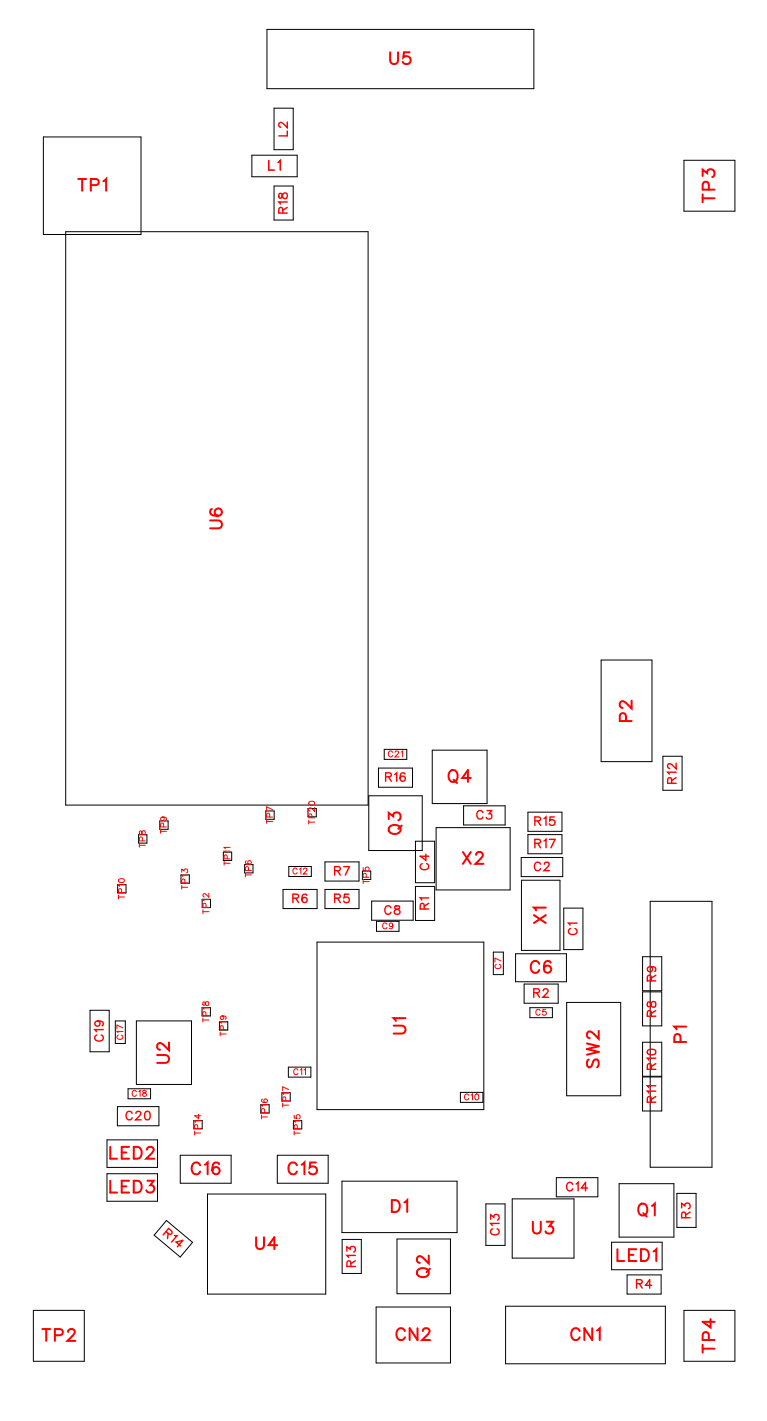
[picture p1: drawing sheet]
<svg xmlns="http://www.w3.org/2000/svg" width="46mm" height="85mm" viewBox="0 0 46 85" stroke-linecap="round" stroke-linejoin="round" font-family="sans-serif">
<g fill="none" stroke="#000" stroke-width=".06">
<path d="M2.6 8.2h5.9v5.9h-5.9zM3.9 13.9h18.2v34.4h-18.2zM15.1 9.3h2.7v1.3h-2.7zM16 1.8h16v3.5h-16zM16.4 11.2h1.2v2h-1.2zM16.4 6.5h1.2v2.5h-1.2zM41 9.6h3.1v3.1h-3.1zM36 39.6h3.1v6.1h-3.1zM7.1 53.1h.5v.5h-.5zM8.3 50.1h.5v.5h-.5zM9.6 49.3h.5v.5h-.5zM10.8 52.5h.5v.5h-.5z"/>
<path d="M12.1 54h.5v.5h-.5zM13.4 51.1h.5v.5h-.5zM14.7 51.9h.5v.5h-.5zM15.9 48.7h.5v.5h-.5zM17 53.4h2v1.1h-2zM17.3 52h1.4v.6h-1.4zM18.5 48.5h.5v.5h-.5zM19 56.5h10v10.1h-10zM19.5 51.7h2v1.2h-2zM19.5 53.4h2v1.1h-2zM21.7 52.3h.5v.5h-.5zM22.1 47.7h3.2v3.3h-3.2z"/>
<path d="M22.3 54.1h2.5v1.1h-2.5zM22.6 55.3h1.3v.6h-1.3zM22.7 46.1h2v1.1h-2zM23 45h1.4v.6h-1.4zM24.9 50.5h1.2v2.5h-1.2zM24.9 53.2h1.2v2h-1.2zM25.9 45h3.3v3.2h-3.3zM26.1 49.7h4.5v3.7h-4.5zM27.8 48.3h2.5v1.2h-2.5zM29.6 57.1h.6v1.4h-.6zM30.9 57.2h3.1v1.7h-3.1zM31.2 51.4h2.5v1.2h-2.5z"/>
<path d="M31.3 52.8h2.3v4.2h-2.3zM31.4 59h2.1v1.2h-2.1zM31.6 50.1h2.1v1.1h-2.1zM31.6 48.7h2.1v1.2h-2.1zM33.8 54.5h1.1v2.5h-1.1zM38.5 59.5h1.2v2h-1.2zM38.5 57.4h1.2v2h-1.2zM39 54.1h3.7v15.9h-3.7zM39.7 45.4h1.2v2h-1.2zM2 78.6h3.1v3.1h-3.1zM5.4 60.6h1.1v2.5h-1.1zM6.4 70.4h3v1.7h-3z"/>
<path d="M6.4 68.4h3v1.6h-3zM6.9 61.3h.6v1.3h-.6zM7 66.4h2.5v1.1h-2.5zM7.7 65.3h1.3v.6h-1.3zM8.2 61.2h3.3v3.9h-3.3zM10 73.2l1.5 1.3-.7 .9-1.6-1.3zM10.8 69.3h3.1v1.7h-3.1zM11.6 67.2h.5v.5h-.5zM12.1 60.5h.5v.5h-.5zM12.4 71.6h7.1v6h-7.1zM13.2 61.3h.5v.5h-.5zM15.6 66.3h.5v.5h-.5z"/>
<path d="M16.6 69.3h3.1v1.7h-3.1zM16.9 65.6h.5v.5h-.5zM17.3 64h1.3v.6h-1.3zM17.6 67.2h.5v.5h-.5zM20.5 70.9h6.9v3h-6.9zM20.5 74.4h1.2v2h-1.2zM22.5 78.4h4.5v3.4h-4.5zM23.8 74.3h3.2v3.3h-3.2zM27.6 65.5h1.3v.6h-1.3zM29.1 72.2h1.2v2.5h-1.2zM30.3 78.4h9.6v3.4h-9.6zM30.7 71.9h3.7v3.6h-3.7z"/>
<path d="M31.8 60.5h1.3v.6h-1.3zM33.3 70.7h2.5v1.1h-2.5zM34 60.1h3.2v5.6h-3.2zM36.7 74.5h3v1.7h-3zM37.1 71h3.3v3.2h-3.3zM37.6 76.5h2v1.1h-2zM38.5 62.5h1.2v2.1h-1.2zM38.5 64.6h1.2v2.1h-1.2zM40.6 71.6h1.1v2h-1.1zM41 78.6h3.1v3.1h-3.1z"/>
</g>
<g fill="none" stroke="#f00" stroke-width=".12">
<path d="M4.7 10.7h.5M4.9 10.7v.7M5.4 11.1h.4l.1-.3-.5-.1v.7M6.2 10.9l.2-.2v.7M23.4 3.1v.5l.2 .2 .2-.1 .1-.6M24.5 3.1h-.3v.3a.25 .25 0 0 1 .4 0 .25 .25 0 0 1-.1 .4 .25 .25 0 0 1-.4-.1M42.1 10.6v-.4l.3 .2a.24 .24 0 0 1 .4-.2 .24 .24 0 0 1-.1 .4M42.1 11.9h.7M42.1 11.7v.4M42.5 11.4v-.4l-.3-.1-.1 .5h.7M12.6 31.2h.5l.2 .2-.1 .3h-.6M12.7 30.5l-.1 .1a.35 .35 0 0 0 .3 .4 .35 .35 0 0 0 .4-.3 .22 .22 0 0 0-.2-.2 .22 .22 0 0 0-.2 .2 .22 .22 0 0 0 .2 .2"/>
<path d="M23.3 49.1v-.3l.3 .2a.24 .24 0 0 1 .4-.2 .24 .24 0 0 1-.1 .4M23.4 49.6a.35 .35 0 0 1 .4-.1 .35 .35 0 0 1 .2 .4 .33 .33 0 0 1-.5 .1 .33 .33 0 0 1-.1-.4zM24.1 49.5l-.2 .2M27 46.3v-.1a.33 .33 0 0 1 .4 .4 .33 .33 0 0 1-.4 .3l-.1-.3zM27.2 46.8l.2 .2M27.7 51.1l.5 .7M28.2 46.7h-.5l.3-.5v.7M28.2 51.1l-.5 .7M28.5 51.3l.2-.2h.1l.1 .2-.1 .2-.3 .3h.5M32 54.9l.7 .5M32.3 57.8a.26 .26 0 0 0-.3-.1 .26 .26 0 0 0-.2 .2v.2a.26 .26 0 0 0 .2 .3 .26 .26 0 0 0 .3-.2M32.7 54.5h-.7l.1 .1"/>
<path d="M32.7 54.9l-.7 .5M33 57.8v-.1a.35 .35 0 0 0-.4 .2 .35 .35 0 0 0 .2 .5 .22 .22 0 0 0 .2-.2 .22 .22 0 0 0-.2-.3 .22 .22 0 0 0-.2 .2M37.5 43.3v-.4l-.3-.1v.5h.7M37.9 42v.5l-.4-.3-.2-.1-.1 .1v.1l.1 .2M2.5 79.7h.5M2.8 79.7v.7M4.1 79.9l.1-.2h.2l.1 .2-.1 .2-.4 .3h.5M6.6 70.8v.7h.4M6.6 68.8v.7h.4M7.3 71.2h.3M7.3 69.1h.3M7.7 70.8h-.4v.7h.4"/>
<path d="M7.7 68.8h-.4v.7h.4M8 70.8h.3a.38 .38 0 0 1 .2 .4 .38 .38 0 0 1-.2 .3h-.3zM8 68.8h.3a.38 .38 0 0 1 .2 .4 .38 .38 0 0 1-.2 .3h-.3zM8.8 69l.1-.2h.2l.1 .1-.1 .3-.3 .3h.4M8.8 70.8h.4l-.2 .3a.24 .24 0 0 1 .2 .4 .24 .24 0 0 1-.4-.1M9.4 63.3h.5l.2 .2-.1 .2-.6 .1M10.1 62.5v.5l-.3-.3-.2-.1-.2 .1v.1l.2 .2M12 69.9a.26 .26 0 0 0-.3-.2 .26 .26 0 0 0-.2 .3v.2a.26 .26 0 0 0 .2 .3 .26 .26 0 0 0 .3-.2M12.3 69.9l.1-.2v.8M13.1 69.8a.35 .35 0 0 0-.4 .2 .35 .35 0 0 0 .2 .5 .22 .22 0 0 0 .3-.3 .22 .22 0 0 0-.2-.2 .22 .22 0 0 0-.3 .2M15.4 74.2v.5l.2 .2 .2-.1v-.6M16.6 74.7h-.5l.3-.5v.7"/>
<path d="M17.8 69.9a.26 .26 0 0 0-.3-.2 .26 .26 0 0 0-.2 .3v.2a.26 .26 0 0 0 .2 .3 .26 .26 0 0 0 .3-.2M18.1 69.9l.1-.2v.8M18.9 69.7h-.3v.3a.25 .25 0 0 1 .3 0 .25 .25 0 0 1 0 .4 .25 .25 0 0 1-.4-.1M23.5 72h.2a.38 .38 0 0 1 .3 .4 .38 .38 0 0 1-.3 .3h-.2zM23.6 61.5h.5l.2 .2-.1 .3h-.6M24.2 72.1l.2-.1v.7M24.3 79.9a.26 .26 0 0 0-.3-.2 .26 .26 0 0 0-.2 .3v.1a.26 .26 0 0 0 .2 .3 .26 .26 0 0 0 .3-.2M24.3 61.1h-.7l.1 .2M25 79.7v.7l-.4-.7v.7M25.1 76.1a.35 .35 0 0 1 .4 0 .35 .35 0 0 1 .2 .4 .33 .33 0 0 1-.5 .1 .33 .33 0 0 1-.1-.5zM25.3 79.9l.2-.2h.1l.1 .1-.1 .3-.3 .3h.5M25.7 75.3v.5l-.3-.3-.3-.1-.1 .1v.1l.2 .2"/>
<path d="M25.8 76.1l-.2 .2M31.9 73.3v.5l.2 .2 .3-.1v-.6M32.8 73.3h.3l-.2 .3a.24 .24 0 0 1 .2 .4 .24 .24 0 0 1-.4-.1M34.7 79.9a.26 .26 0 0 0-.2-.2 .26 .26 0 0 0-.3 .3v.1a.26 .26 0 0 0 .3 .3 .26 .26 0 0 0 .2-.2M35.2 62.6l.7 .2-.7 .1 .7 .2-.7 .2M35.3 63.6l-.1 .1 .1 .3h.2l.2-.4h.1l.1 .1-.1 .3M35.5 79.7v.7l-.5-.7v.7M35.8 79.8l.2-.1v.7M35.9 61.8v.5l-.3-.3-.3-.1-.1 .1v.2l.2 .1M37 74.9v.8h.4M37.7 75.3h.3M38.1 74.9h-.4v.8h.4"/>
<path d="M38.3 72.3l.1-.1a.33 .33 0 0 1 .4 .4 .33 .33 0 0 1-.4 .3l-.1-.2zM38.4 74.9h.3a.38 .38 0 0 1 .2 .4 .38 .38 0 0 1-.2 .4h-.3zM38.6 72.8l.2 .2M39.1 72.3l.1-.1v.7M39.2 75.1l.1-.2v.8M40.8 62.5v-.4h-.3l-.1 .4h.7M41.1 61.6h-.7l.2 .2M42.6 79.1v.5l-.5-.3h.7M3.3 80.1h.4v-.3l-.4-.1v.7M42.1 80.7v.4M42.1 80.9h.7M42.5 80.4v-.4h-.3l-.1 .4h.7"/>
</g>
<path d="M16.1 9.6v.6h.3M16.7 9.7l.1-.1v.6" fill="none" stroke="#f00" stroke-width=".1"/>
<g fill="none" stroke="#f00" stroke-width=".08">
<path d="M16.7 11.6v.3h.1l.2-.3a.17 .17 0 0 1 .2 .1 .17 .17 0 0 1-.2 .2l-.1-.3zM17 12.8l-.1-.3-.1-.1-.1 .4h.5M17.2 12.1h-.5l.1 .1M17.2 7.3v.4l-.3-.4-.2 .1 .1 .2M17.2 12.4l-.2 .2M17.2 7.9v.3h-.5M17.6 53.9h.2l.1-.2-.3-.1v.6M17.7 53.9l.2 .3M18.4 53.7a.22 .22 0 0 0-.3 .2 .22 .22 0 0 0 .3 .2 .16 .16 0 0 0-.1-.3 .16 .16 0 0 0-.2 .2M20.1 53.9h.3v-.2l-.3-.1v.6M20.1 52.2h.3v-.1l-.3-.1v.5M20.2 53.9l.2 .3"/>
<path d="M20.2 52.2l.2 .3M20.6 52h.3l-.2 .5M20.9 53.6h-.2l-.1 .3a.18 .18 0 0 1 .3 0 .18 .18 0 0 1 0 .2 .18 .18 0 0 1-.3 0M23.1 46.6h.3l.1-.1-.4-.1v.5M23.3 46.6l.2 .3M23.4 54.5a.19 .19 0 0 0-.2-.2 .19 .19 0 0 0-.1 .2v.2a.19 .19 0 0 0 .1 .2 .19 .19 0 0 0 .2-.2M23.7 46.5l.1-.1v.5M23.7 54.4v.1l.3 .2a.17 .17 0 0 1-.2 .2 .17 .17 0 0 1-.2-.2l.4-.2-.1-.1zM24.3 46.4a.22 .22 0 0 0-.3 .2 .22 .22 0 0 0 .3 .2 .16 .16 0 0 0-.1-.2 .16 .16 0 0 0-.2 .1M25.3 51.8a.19 .19 0 0 0-.1 .2 .19 .19 0 0 0 .2 .2h.1a.19 .19 0 0 0 .2-.2 .19 .19 0 0 0-.1-.2M25.4 54.5v-.3h-.1l-.1 .3h.5M25.5 51.2v.4l-.3-.2h.5"/>
<path d="M25.7 53.9h-.5l.1 .1M25.7 54.2l-.3 .2M28.9 48.7a.19 .19 0 0 0-.2-.1 .19 .19 0 0 0-.1 .2v.1a.19 .19 0 0 0 .1 .2 .19 .19 0 0 0 .2-.1M29.2 48.6h.3l-.2 .2a.17 .17 0 0 1 .1 .3 .17 .17 0 0 1-.3-.1M32 59.6l.3-.1v-.1l-.3-.1v.5M32.1 49.3l.3-.1v-.1l-.3-.1v.5M32.1 50.6h.3v-.1l-.3-.1v.5M32.2 59.6l.1 .2M32.2 49.3l.2 .2M32.2 50.6l.2 .3M32.4 51.8a.19 .19 0 0 0-.2-.1 .19 .19 0 0 0-.2 .2v.1a.19 .19 0 0 0 .2 .2 .19 .19 0 0 0 .2-.1M32.6 59.4l.2-.1 .1 .2-.4 .3h.4"/>
<path d="M32.6 49.1l.1-.1v.5M32.6 50.5l.1-.1v.5M32.6 51.8l.2-.1 .1 .2-.3 .3h.3M32.9 50.4h.4l-.3 .5M33.2 49h-.2v.2a.18 .18 0 0 1 .2 0 .18 .18 0 0 1 0 .3 .18 .18 0 0 1-.3-.1M34.2 55.7a.19 .19 0 0 0-.1 .2 .19 .19 0 0 0 .2 .2h.1a.19 .19 0 0 0 .2-.2 .19 .19 0 0 0-.1-.2M34.6 55.4h-.5l.1 .1M39 58a.16 .16 0 0 1 .1 .2 .16 .16 0 0 1-.2 .1 .16 .16 0 0 1 0-.3l.4 .1-.1 .2M39 58.8v-.2l-.1-.1-.1 .3h.5M39.3 58.5l-.3 .2M40.3 47l-.1-.3h-.1l-.1 .3h.5M40.5 46.3h-.5l.1 .2"/>
<path d="M40.5 45.8v.3l-.3-.3-.2 .1 .1 .2M40.5 46.7l-.2 .1M5.8 62.1a.19 .19 0 0 0-.1 .2 .19 .19 0 0 0 .2 .2h.1a.19 .19 0 0 0 .2-.2 .19 .19 0 0 0-.1-.2M5.9 61.3a.16 .16 0 0 1 .1 .2 .16 .16 0 0 1-.3 0 .16 .16 0 0 1 .1-.2h.4l-.1 .2M6.2 61.8h-.5l.1 .1M7.9 66.8a.19 .19 0 0 0-.2-.1 .19 .19 0 0 0-.1 .2v.1a.19 .19 0 0 0 .1 .2 .19 .19 0 0 0 .2-.1M8.1 66.8l.2-.1 .1 .1-.3 .4h.4M8.7 66.7a.23 .23 0 0 1 .3 .2 .23 .23 0 0 1-.3 .3v-.2zM10 73.9l.2 .2 .1-.1-.2-.3-.3 .4M10.1 74l-.1 .3M10.5 74.1h.1l-.3 .4M10.8 74.8l-.2-.3 .4-.1-.4 .4"/>
<path d="M20.8 75.1v-.3l.2 .1a.17 .17 0 0 1 .3-.1 .17 .17 0 0 1-.1 .3M21 76v-.3l-.1-.1-.1 .4h.5M21.3 75.3h-.5l.1 .1M21.3 75.6l-.3 .2M29.4 73.1v-.2l.2 .1a.17 .17 0 0 1 .3-.1 .17 .17 0 0 1-.1 .3M29.5 73.7a.19 .19 0 0 0-.1 .2 .19 .19 0 0 0 .2 .2h.1a.19 .19 0 0 0 .2-.2 .19 .19 0 0 0-.1-.2M29.9 73.4h-.5l.1 .1M34.3 71.1a.19 .19 0 0 0-.2-.2 .19 .19 0 0 0-.1 .2v.2a.19 .19 0 0 0 .1 .1 .19 .19 0 0 0 .2-.1M34.5 71l.2-.1v.5M35.2 71.3h-.3l.2-.4v.5M38.2 77h.2l.1-.1-.3-.1v.5M38.3 77l.2 .3"/>
<path d="M38.8 60.1v.3h.1l.2-.3a.17 .17 0 0 1 .2 .2 .17 .17 0 0 1-.2 .1l-.1-.3zM38.8 63a.25 .25 0 0 1 .3-.1 .25 .25 0 0 1 .2 .3 .25 .25 0 0 1-.3 .1 .25 .25 0 0 1-.2-.3zM39 61v-.3l-.1-.1-.1 .4h.5M39 64.2v-.3l-.1-.1-.1 .4h.5M39 66.1v-.3h-.1l-.1 .3h.5M39.1 77.1h-.4l.2-.3v.5M39.3 63.5h-.5l.1 .1M39.3 65.5h-.5l.1 .1M39.3 65.1h-.5l.1 .2M39.3 60.6l-.3 .2M39.3 63.8l-.3 .2M39.3 65.8l-.3 .2"/>
<path d="M40.9 72.5v-.3l.2 .1a.17 .17 0 0 1 .2-.1 .17 .17 0 0 1 0 .3M41.1 73.1v-.3l-.1-.1-.1 .4h.5M41.4 72.7l-.3 .2"/>
</g>
<g fill="none" stroke="#f00" stroke-width=".06">
<path d="M7.1 53.8h.4M7.1 53.7v.2M7.3 53.6v-.2l-.2-.1v.3h.4M7.5 53.1h-.4l.1 .1M8.4 50.7h.3M8.4 50.6v.2M8.4 49.9v.2l.2-.3a.12 .12 0 0 1 .1 .2 .12 .12 0 0 1-.1 .1l-.1-.2zM8.5 50.5v-.3h-.1v.3h.3M9.6 49.9h.4M9.6 49.8v.2M9.7 49a.11 .11 0 0 1 .1 .2 .11 .11 0 0 1-.1 0 .11 .11 0 0 1 0-.2l.3 .1-.1 .1M9.8 49.6v-.2h-.1l-.1 .2h.4"/>
<path d="M10.9 52.3v-.2l.1 .1a.12 .12 0 0 1 .2 0 .12 .12 0 0 1 0 .2M10.9 53.2h.4M10.9 53.1v.2M11.1 53v-.2h-.2v.2h.4M11.3 52.5h-.4l.1 .1M12.2 54.7h.3M12.2 54.6v.2M12.4 54.4l-.1-.2h-.1v.2h.3M12.5 54h-.3v.1M12.5 53.6v.2l-.2-.2-.1 .1v.1M13.4 51.8h.4M13.4 51.7v.2"/>
<path d="M13.6 51.5v-.2h-.1l-.1 .2h.4M13.8 51.1h-.4h.1M13.8 50.8h-.4l.1 .1M14.7 52.5h.4M14.7 52.4v.2M14.8 51.6l-.1 .1a.15 .15 0 0 0 .2 .2 .16 .16 0 0 0 .1-.3 .11 .11 0 0 0-.1 .1 .11 .11 0 0 0 0 .2M14.9 52.2v-.2h-.2v.2h.4M16 49.3h.3M16 49.2v.2M16.2 49v-.2h-.2v.2h.3M16.3 48.6l-.3-.2v.2M17.8 52.2a.13 .13 0 0 0-.1-.1 .13 .13 0 0 0-.1 .1v.1a.13 .13 0 0 0 .1 .1 .13 .13 0 0 0 .1 0"/>
<path d="M18 52.2v-.1v.3M18.2 52.2l.1-.1 .1 .1-.2 .2h.2M18.5 49.3h.4M18.5 49.2v.2M18.7 49.1v-.2l-.2-.1v.3h.4M18.9 48.4v.3l-.3-.2h-.1l.1 .2M21.8 52.1v.1h.1a.13 .13 0 0 1 0-.2 .13 .13 0 0 1 .2 .1 .13 .13 0 0 1 0 .2M21.8 52.9h.3M21.8 52.8v.2M22 52.6l-.1-.2h-.1v.2h.3M23.2 55.5a.13 .13 0 0 0-.2-.1 .13 .13 0 0 0-.1 .1v.1a.13 .13 0 0 0 .1 .1 .13 .13 0 0 0 .2-.1M23.5 45.1a.13 .13 0 0 0-.1 0 .13 .13 0 0 0-.1 .1v.1a.13 .13 0 0 0 .1 .1 .13 .13 0 0 0 .1-.1"/>
<path d="M23.5 55.5a.11 .11 0 0 1-.1 .1 .11 .11 0 0 1 0-.2 .11 .11 0 0 1 .1 0v.3h-.2M23.7 45.1h.1l.1 .1-.2 .2h.2M24.1 45.1v.3M29.8 57.9a.13 .13 0 0 0-.1 .1 .13 .13 0 0 0 .1 .1h.1a.13 .13 0 0 0 .1-.1 .13 .13 0 0 0-.1-.1M30 57.7l-.3-.2v.2M7.1 62.1a.13 .13 0 0 0-.1 .2 .13 .13 0 0 0 .1 .1h.1a.14 .14 0 0 0 .2-.2 .13 .13 0 0 0-.1-.1M7.4 61.9h-.4l.1 .1M7.4 61.7l-.4-.2v.2M8.2 65.5a.13 .13 0 0 0-.2-.1 .13 .13 0 0 0-.1 .2 .13 .13 0 0 0 .1 .2 .13 .13 0 0 0 .2-.1M8.3 65.5l.1-.1v.4M8.6 65.4v.1l.2 .2a.12 .12 0 0 1-.2 .1 .12 .12 0 0 1 0-.2l.2-.1zM11.7 68h.3"/>
<path d="M11.7 67.9v.2M11.9 67.7l-.1-.2h-.1v.2h.3M11.9 66.9v.2l-.2-.2h.3M12 67.3h-.3M12.2 61.2h.3M12.2 61.1v.2M12.2 60.1v.2l.2-.2a.12 .12 0 0 1 .1 .1 .12 .12 0 0 1-.1 .1l-.1-.2zM12.3 60.9v-.2h-.1v.2h.3M12.5 60.5h-.3v.1M13.2 62h.4M13.2 61.9v.3M13.3 60.9a.11 .11 0 0 1 .1 .2 .11 .11 0 0 1-.2 0 .11 .11 0 0 1 .1-.1h.2v.2"/>
<path d="M13.4 61.8v-.2h-.2v.2h.4M13.6 61.3h-.4l.1 .1M15.7 67h.3M15.7 66.9v.2M15.7 65.9v.1a.15 .15 0 0 0 .2 .2 .16 .16 0 0 0 .1-.3 .11 .11 0 0 0-.2 .1 .11 .11 0 0 0 .1 .1M15.9 66.8v-.3h-.2v.3h.3M16 66.3h-.3v.1M16.9 66.3h.4M16.9 66.2v.2M17.1 66v-.2h-.1l-.1 .2h.4M17.3 65.6h-.4l.1 .1M17.3 65.4l-.4-.2v.2"/>
<path d="M17.6 66.9v.2h.2a.13 .13 0 0 1 0-.2 .13 .13 0 0 1 .2 0 .13 .13 0 0 1-.1 .2M17.6 68h.4M17.6 67.9v.2M17.8 67.7v-.2h-.1l-.1 .2h.4M17.9 64.2a.13 .13 0 0 0-.2-.1 .13 .13 0 0 0-.1 .2 .13 .13 0 0 0 .1 .2 .13 .13 0 0 0 .2-.1M18 67.3h-.4h.1M18 64.2l.1-.1v.4M18.2 64.2l.1-.1v.4M28.1 65.7a.13 .13 0 0 0-.2-.1 .13 .13 0 0 0-.1 .2v.1a.13 .13 0 0 0 .1 .1 .13 .13 0 0 0 .2-.1M28.2 65.7l.1-.1v.4M32.4 60.6a.13 .13 0 0 0-.2 0 .13 .13 0 0 0-.1 .1v.1a.13 .13 0 0 0 .1 .1 .13 .13 0 0 0 .2-.1M32.7 60.6h-.1l-.1 .1a.13 .13 0 0 1 .2 0 .13 .13 0 0 1 0 .2 .13 .13 0 0 1-.2-.1"/>
<circle cx="7.3" cy="52.8" r=".16"/>
<circle cx="18.7" cy="48.2" r=".16"/>
<circle cx="28.6" cy="65.8" r=".16"/>
</g>
<g font-size="1.2" fill="#fff">
<text x="23.3" y="4.1">U5</text>
<text x="4.6" y="11.7">TP1</text>
<text x="43.1" y="12.2" transform="rotate(-90 43.1 12.2)">TP3</text>
<text x="13.6" y="31.8" transform="rotate(-90 13.6 31.8)">U6</text>
<text x="26.8" y="47.2">Q4</text>
<text x="38.2" y="43.3" transform="rotate(-90 38.2 43.3)">P2</text>
<text x="24.3" y="50.1" transform="rotate(-90 24.3 50.1)">Q3</text>
<text x="27.7" y="52.1">X2</text>
<text x="31.8" y="58.7">C6</text>
<text x="33" y="55.4" transform="rotate(-90 33 55.4)">X1</text>
<text x="10.4" y="63.8" transform="rotate(-90 10.4 63.8)">U2</text>
<text x="24.6" y="62.1" transform="rotate(-90 24.6 62.1)">U1</text>
<text x="36.2" y="64.1" transform="rotate(-90 36.2 64.1)">SW2</text>
<text x="41.4" y="62.6" transform="rotate(-90 41.4 62.6)">P1</text>
<text x="6.6" y="69.8">LED2</text>
<text x="6.6" y="71.8">LED3</text>
<text x="11.4" y="70.7">C16</text>
<text x="17.2" y="70.7">C15</text>
<text x="15.3" y="75.2">U4</text>
<text x="23.4" y="73">D1</text>
<text x="26" y="76.7" transform="rotate(-90 26 76.7)">Q2</text>
<text x="31.9" y="74.3">U3</text>
<text x="37" y="76">LED1</text>
<text x="38.2" y="73.2">Q1</text>
<text x="2.5" y="80.7">TP2</text>
<text x="23.7" y="80.7">CN2</text>
<text x="34.2" y="80.7">CN1</text>
<text x="43.1" y="81.2" transform="rotate(-90 43.1 81.2)">TP4</text>
</g>
<text font-size="1" fill="#fff" x="16.1" y="10.4">L1</text>
<g font-size=".9" fill="#fff">
<text x="17.4" y="8.2" transform="rotate(-90 17.4 8.2)">L2</text>
<text x="17.4" y="12.8" transform="rotate(-90 17.4 12.8)">R18</text>
<text x="23.1" y="47.1">R16</text>
<text x="40.7" y="47" transform="rotate(-90 40.7 47)">R12</text>
<text x="20" y="52.7">R7</text>
<text x="25.9" y="52.2" transform="rotate(-90 25.9 52.2)">C4</text>
<text x="28.5" y="49.4">C3</text>
<text x="32" y="52.5">C2</text>
<text x="32" y="49.7">R15</text>
<text x="32" y="51.1">R17</text>
<text x="17.5" y="54.4">R6</text>
<text x="20" y="54.4">R5</text>
<text x="23" y="55.1">C8</text>
<text x="25.9" y="54.6" transform="rotate(-90 25.9 54.6)">R1</text>
<text x="34.8" y="56.1" transform="rotate(-90 34.8 56.1)">C1</text>
<text x="39.5" y="58.9" transform="rotate(-90 39.5 58.9)">R9</text>
<text x="6.4" y="62.5" transform="rotate(-90 6.4 62.5)">C19</text>
<text x="32" y="60">R2</text>
<text x="39.5" y="61" transform="rotate(-90 39.5 61)">R8</text>
<text x="7.5" y="67.4">C20</text>
<text x="33.9" y="71.7">C14</text>
<text x="39.5" y="66.2" transform="rotate(-90 39.5 66.2)">R11 R10</text>
<text x="9.6" y="74.2" transform="rotate(40 9.6 74.2)">R14</text>
<text x="21.5" y="76" transform="rotate(-90 21.5 76)">R13</text>
<text x="30.1" y="74.1" transform="rotate(-90 30.1 74.1)">C13</text>
<text x="38.1" y="77.5">R4</text>
<text x="41.6" y="73.1" transform="rotate(-90 41.6 73.1)">R3</text>
</g>
<g font-size=".6" fill="#fff">
<text x="23.3" y="45.6">C21</text>
<text x="7.6" y="54" transform="rotate(-90 7.6 54)">TP10</text>
<text x="8.9" y="50.9" transform="rotate(-90 8.9 50.9)">TP8</text>
<text x="10.1" y="50" transform="rotate(-90 10.1 50)">TP9</text>
<text x="11.4" y="53.4" transform="rotate(-90 11.4 53.4)">TP13</text>
<text x="13.9" y="51.9" transform="rotate(-90 13.9 51.9)">TP11</text>
<text x="15.2" y="52.6" transform="rotate(-90 15.2 52.6)">TP6</text>
<text x="16.5" y="49.4" transform="rotate(-90 16.5 49.4)">TP7</text>
<text x="17.5" y="52.6">C12</text>
<text x="19" y="49.5" transform="rotate(-90 19 49.5)">TP20</text>
<text x="22.3" y="53" transform="rotate(-90 22.3 53)">TP5</text>
<text x="12.7" y="54.8" transform="rotate(-90 12.7 54.8)">TP12</text>
<text x="22.9" y="55.9">C9</text>
<text x="30.2" y="58.1" transform="rotate(-90 30.2 58.1)">C7</text>
<text x="7.5" y="62.4" transform="rotate(-90 7.5 62.4)">C17</text>
<text x="7.9" y="65.9">C18</text>
<text x="12.7" y="61.3" transform="rotate(-90 12.7 61.3)">TP18</text>
<text x="13.7" y="62.2" transform="rotate(-90 13.7 62.2)">TP19</text>
<text x="17.6" y="64.6">C11</text>
<text x="32.1" y="61.1">C5</text>
<text x="12.2" y="68.1" transform="rotate(-90 12.2 68.1)">TP14</text>
<text x="16.2" y="67.2" transform="rotate(-90 16.2 67.2)">TP16</text>
<text x="17.4" y="66.4" transform="rotate(-90 17.4 66.4)">TP17</text>
<text x="18.1" y="68.1" transform="rotate(-90 18.1 68.1)">TP15</text>
<text x="27.8" y="66.1">C10</text>
</g>
</svg>
